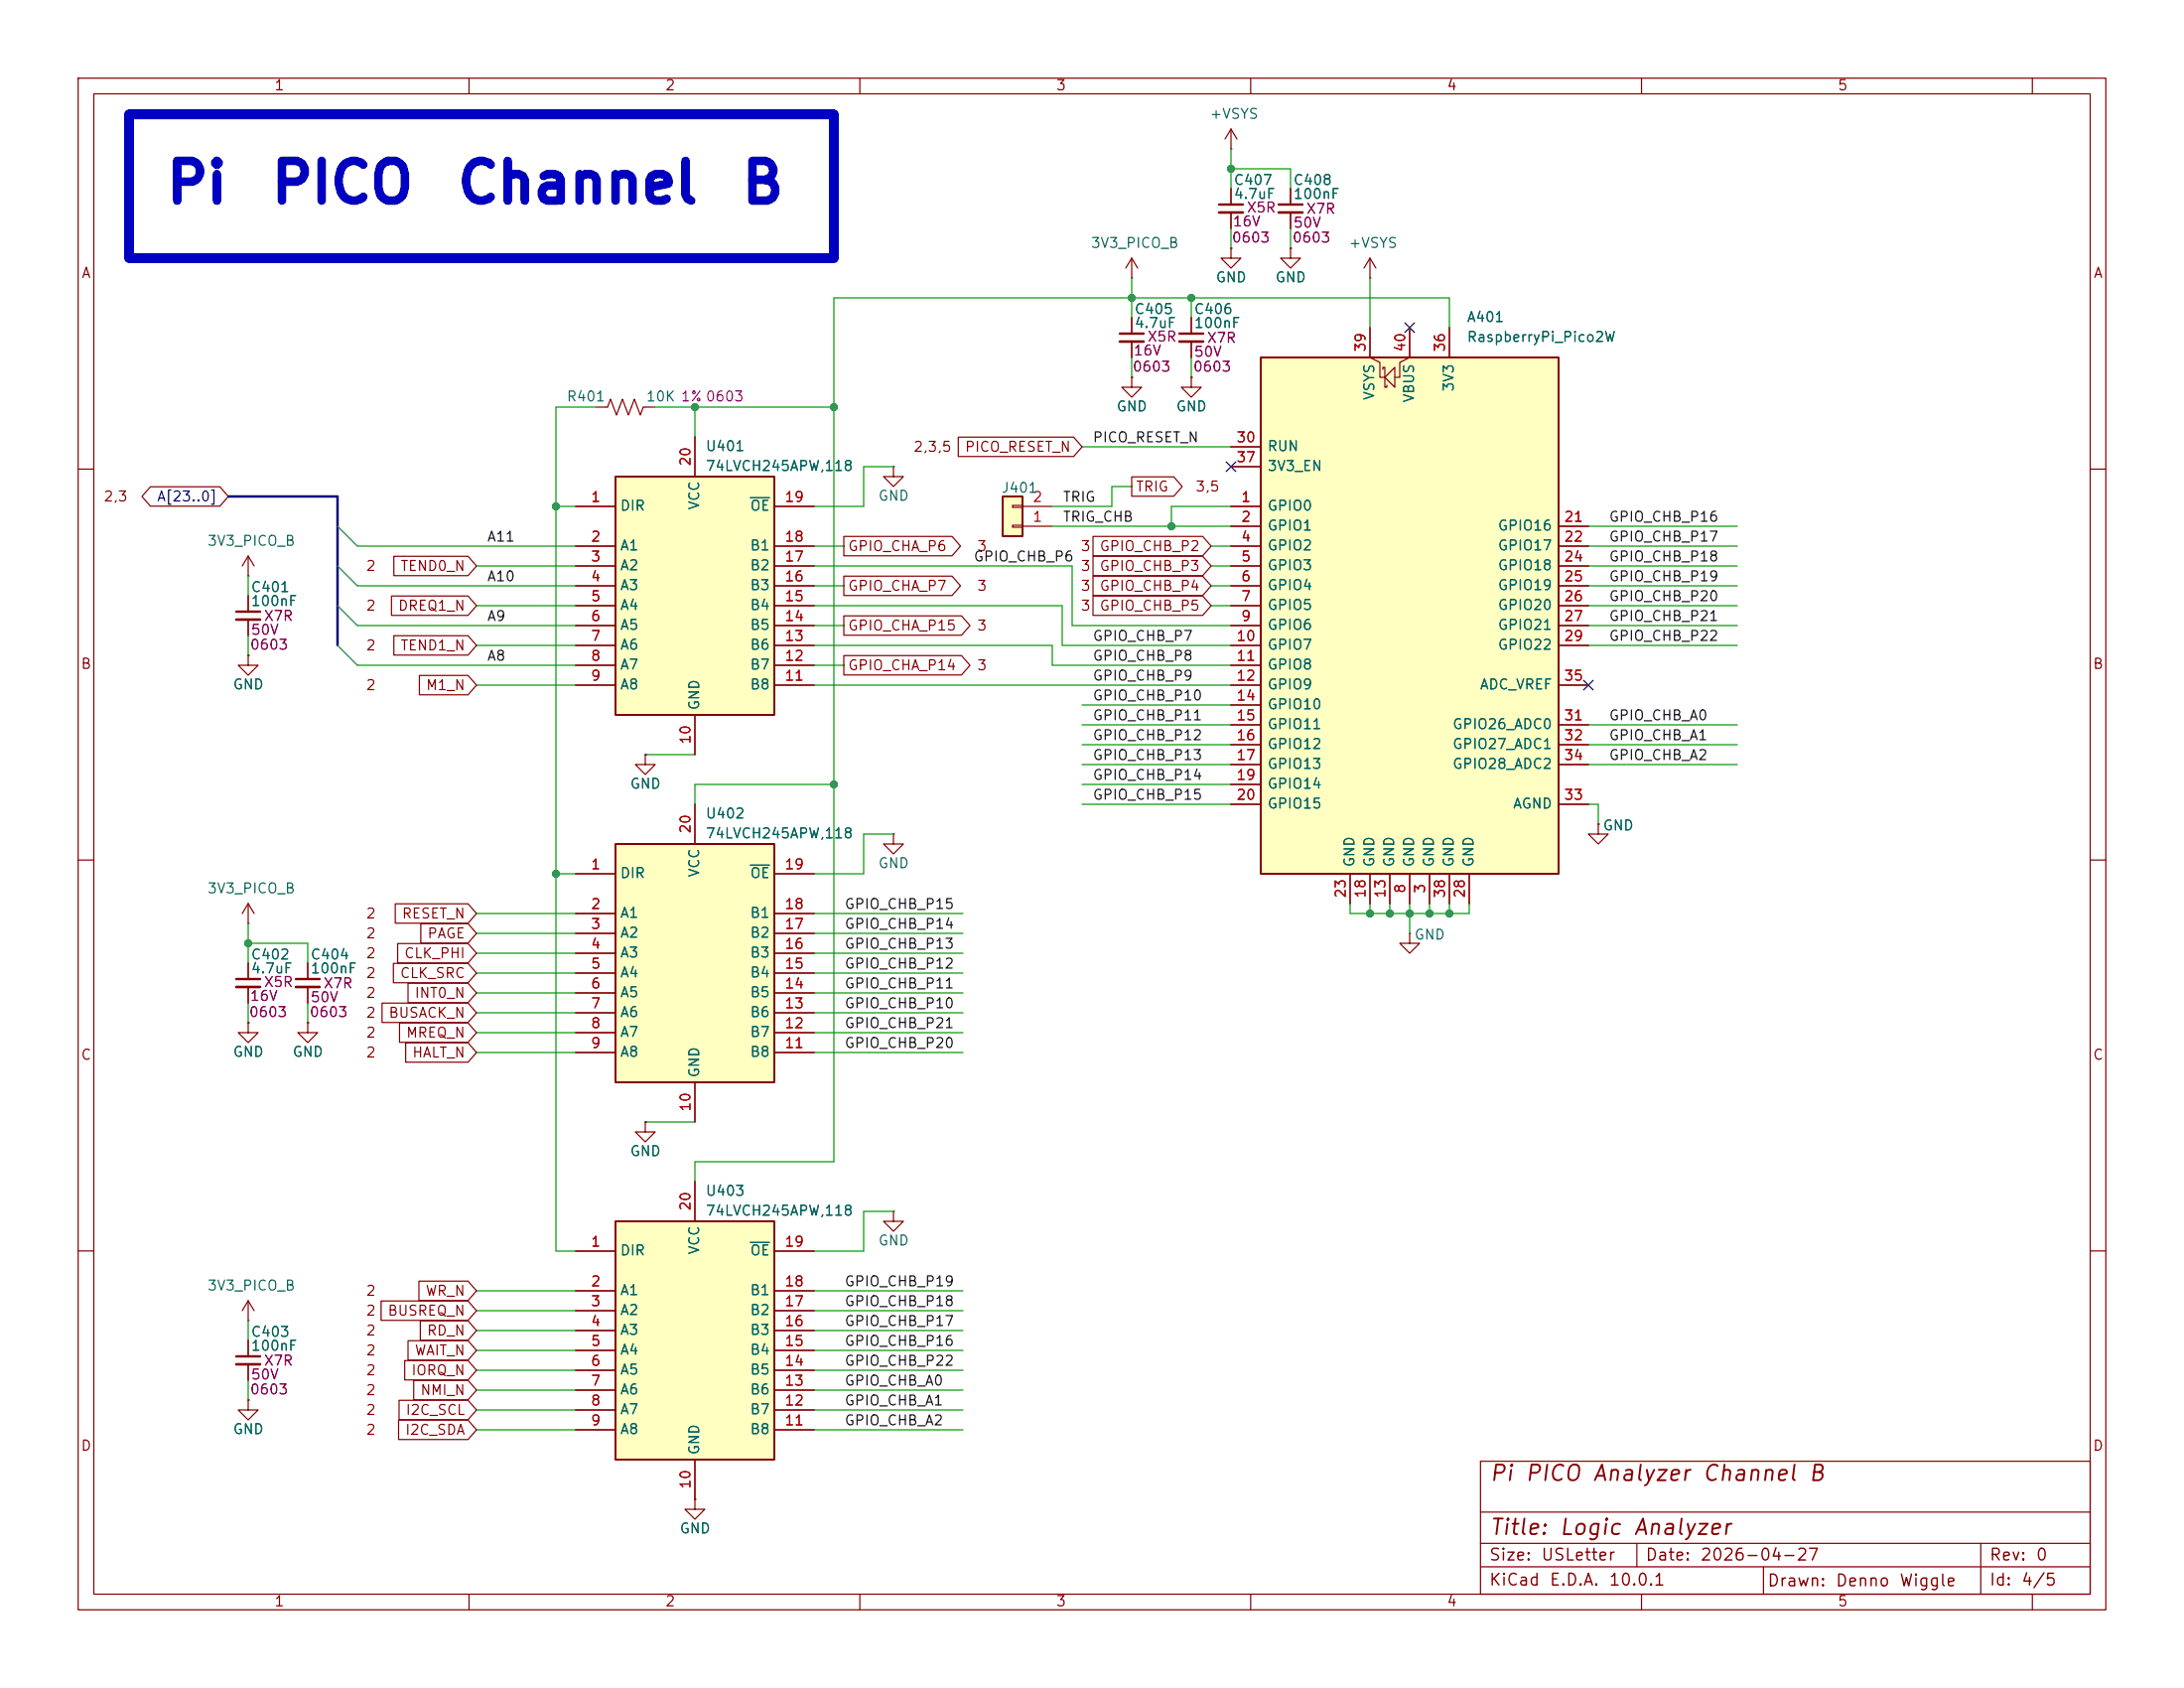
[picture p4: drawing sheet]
<svg xmlns="http://www.w3.org/2000/svg" width="279mm" height="216mm" viewBox="0 0 279 216" stroke-linecap="round" stroke-linejoin="round" font-family="sans-serif">
<g fill="none" stroke="#840000" stroke-width=".15">
<path d="M10 10h259.4v195.9h-259.4zM12 12h255.4v191.9h-255.4zM60 10v2M110 10v2M160 10v2M210 10v2M260 10v2M165.1 24.1v2.1M165.1 27.2v2M144.8 48.3v1.2h1.2l-1.2 1.3-1.3-1.3h1.3M144.8 48.3h.1M144.8 40.6v2.1"/>
<path d="M144.8 43.7v2M152.4 40.6v2.1M152.4 43.7v2M10 60h2M267.4 60h2M10 110h2M114.3 106.7v1.3h1.3l-1.3 1.2-1.3-1.2h1.3M114.3 106.7h.1M180.3 119.4v1.3h1.3l-1.3 1.2-1.2-1.2h1.2M180.3 119.4h.1M267.4 110h2M10 160h2"/>
<path d="M267.4 160h2M189.4 186.9h78v17h-78zM189.4 197.4h78M189.4 193.4h78M209.4 197.4v3M253.4 197.4v6.5M60 203.9v2M110 203.9v2M160 203.9v2M189.4 200.4h78M210 203.9v2M225.6 200.4v3.5"/>
<path d="M260 203.9v2"/>
</g>
<path d="M163.6 26.2h3M143.3 42.7h3M150.9 42.7h3" fill="none" stroke="#840000" stroke-width=".3"/>
<path d="M163.6 27.2h3M143.3 43.7h3M150.9 43.7h3" fill="none" stroke="#840000" stroke-width=".33"/>
<path d="M78.7 61h20.4v30.4h-20.4z" fill="#ffffc2"/>
<path d="M78.7 61h20.4v30.4h-20.4z" fill="none" stroke="#840000" stroke-width=".25"/>
<g fill="none" stroke="#840000" stroke-width=".15">
<path d="M157.5 24.1v2.1M157.5 27.2v2M88.9 55.9v5.1M114.3 59.7v1.3h1.3l-1.3 1.2-1.3-1.2h1.3M114.3 59.7h.1M152.4 48.3v1.2h1.3l-1.3 1.3-1.3-1.3h1.3M152.4 48.3h.1M73.7 64.8h5M73.7 69.9h5M73.7 72.4h5M73.7 74.9h5M73.7 77.5h5"/>
<path d="M99.1 64.8h5M99.1 69.9h5M99.1 72.4h5M99.1 74.9h5M99.1 77.5h5M73.7 80h5M73.7 82.6h5M73.7 85.1h5M73.7 87.6h5M88.9 91.4v5.1M99.1 80h5M99.1 82.6h5"/>
<path d="M99.1 85.1h5M99.1 87.6h5"/>
</g>
<path d="M96 63.7h2.4" fill="none" stroke="#006464" stroke-width=".15"/>
<path d="M156 26.2h3" fill="none" stroke="#840000" stroke-width=".3"/>
<path d="M156 27.2h3" fill="none" stroke="#840000" stroke-width=".33"/>
<path d="M161.3 45.7h38.1v66.1h-38.1z" fill="#ffffc2"/>
<path d="M161.3 45.7h38.1v66.1h-38.1z" fill="none" stroke="#840000" stroke-width=".25"/>
<g fill="none" stroke="#840000" stroke-width=".15">
<path d="M157.5 19.1h.1M157.5 16.5l-.8 1.3M157.5 16.5l.7 1.3M157.5 16.5v2.6M165.1 31.8v1.2h1.3l-1.3 1.3-1.3-1.3h1.3M165.1 31.8h.1M175.3 35.6h.1M175.3 33v2.6M175.3 33l-.8 1.3M175.3 33l.7 1.3M157.5 57.2h3.8M157.5 59.7h3.8"/>
<path d="M175.3 41.9v3.8l1.2 .7v1.9h.7M176.9 47.2v-.2h.3v2.5h.2v-.2M177.2 48.3l1.2-1.3v2.5zM180.3 41.9v3.8l-1.2 .7v1.9h-.7M185.4 41.9v3.8M157.5 64.8h3.8M157.5 67.3h3.8M157.5 69.9h3.8M157.5 72.4h3.8M157.5 74.9h3.8M157.5 77.5h3.8M199.4 67.3h3.8"/>
<path d="M199.4 69.9h3.8M199.4 72.4h3.8M199.4 74.9h3.8M199.4 77.5h3.8M157.5 80h3.8M157.5 82.6h3.8M157.5 85.1h3.8M157.5 87.6h3.8M157.5 90.2h3.8M157.5 92.7h3.8M157.5 95.3h3.8M157.5 97.8h3.8"/>
<path d="M199.4 80h3.8M199.4 82.6h3.8M199.4 87.6h3.8M199.4 92.7h3.8M199.4 95.3h3.8M199.4 97.8h3.8M157.5 100.3h3.8M157.5 102.9h3.8M172.7 111.8v3.8M175.3 111.8v3.8M177.8 111.8v3.8M180.3 111.8v3.8"/>
<path d="M182.9 111.8v3.8M185.4 111.8v3.8M188 111.8v3.8M199.4 102.9h3.8"/>
</g>
<path d="M78.7 108h20.4v30.4h-20.4z" fill="#ffffc2"/>
<path d="M78.7 108h20.4v30.4h-20.4z" fill="none" stroke="#840000" stroke-width=".25"/>
<g fill="none" stroke="#840000" stroke-width=".15">
<path d="M144.8 35.6h.1M144.8 33l-.8 1.3M144.8 33l.7 1.3M144.8 33v2.6M73.7 111.8h5M73.7 116.8h5M73.7 119.4h5M88.9 102.9v5.1M99.1 111.8h5M99.1 116.8h5M99.1 119.4h5M204.5 105.4v1.3h1.2l-1.2 1.3-1.3-1.3h1.3"/>
<path d="M204.5 105.4h.1M73.7 121.9h5M73.7 124.5h5M73.7 127h5M73.7 129.5h5M73.7 132.1h5M73.7 134.6h5M88.9 138.4v5.1M99.1 121.9h5M99.1 124.5h5M99.1 127h5M99.1 129.5h5"/>
<path d="M99.1 132.1h5M99.1 134.6h5"/>
</g>
<path d="M96 110.7h2.4" fill="none" stroke="#006464" stroke-width=".15"/>
<path d="M128.3 63.5h2.5v5.1h-2.5z" fill="#ffffc2"/>
<path d="M128.3 63.5h2.5v5.1h-2.5z" fill="none" stroke="#840000" stroke-width=".25"/>
<g fill="none" stroke="#840000" stroke-width=".15">
<path d="M157.5 31.8v1.2h1.2l-1.2 1.3-1.3-1.3h1.3M157.5 31.8h.1M76.2 52.1h1.5l.4-1 .8 2 .7-2 .8 2 .8-2 .7 2 .4-1h1.5M31.7 73.7h.1M31.7 71.1v2.6M31.7 76.2v2M31.7 79.2v2.1M31.7 71.1l-.7 1.3M31.7 71.1l.8 1.3M129.5 67.2h1.3v.2h-1.3zM129.5 64.6h1.3v.3h-1.3zM130.8 67.3h3.8"/>
<path d="M130.8 64.8h3.8M31.7 83.8v1.3h1.3l-1.3 1.3-1.2-1.3h1.2M31.7 83.8h.1M82.5 96.5v1.3h1.3l-1.3 1.3-1.2-1.3h1.2M82.5 96.5h.1M114.3 154.9v1.3h1.3l-1.3 1.3-1.3-1.3h1.3M114.3 154.9h.1"/>
</g>
<path d="M30.2 78.2h3.1" fill="none" stroke="#840000" stroke-width=".3"/>
<path d="M30.2 79.2h3.1" fill="none" stroke="#840000" stroke-width=".33"/>
<path d="M78.7 156.2h20.4v30.5h-20.4z" fill="#ffffc2"/>
<path d="M78.7 156.2h20.4v30.5h-20.4z" fill="none" stroke="#840000" stroke-width=".25"/>
<g fill="none" stroke="#840000" stroke-width=".15">
<path d="M157.5 31.8h.1M157.5 24.1v2.1M157.5 27.2v2M165.1 31.8h.1M165.1 24.1v2.1M165.1 27.2v2M88.9 55.9v5.1M122.6 55.9h14.8l1 1.3-1 1.2h-14.8zM144.8 48.3h.1M144.8 40.6v2.1M144.8 43.7v2M152.4 48.3h.1"/>
<path d="M152.4 40.6v2.1M152.4 43.7v2M157.5 57.2h3.8M157.5 59.7h3.8M175.3 41.9v3.8M180.3 41.9v3.8M185.4 41.9v3.8M19.2 62.3h8.9l1.1 1.2-1.1 1.2h-8.9l-1-1.2zM31.7 76.2v2M31.7 79.2v2.1M50.1 76.2h9.8l1.1 1.3-1.1 1.2h-9.8zM50.4 71.2h9.5l1.1 1.2-1.1 1.2h-9.5z"/>
<path d="M73.7 64.8h5M73.7 69.9h5M73.7 72.4h5M73.7 74.9h5M73.7 77.5h5M99.1 64.8h5M99.1 69.9h5M99.1 72.4h5M99.1 74.9h5M99.1 77.5h5M107.9 73.7h13.9l1.1 1.2-1.1 1.3h-13.9zM107.9 78.8h15.1l1.1 1.2-1.1 1.2h-15.1z"/>
<path d="M107.9 68.6h13.9l1.1 1.3-1.1 1.2h-13.9zM139.8 76.2h14.1l1 1.3-1 1.2h-14.1zM139.8 71.2h14.1l1 1.2-1 1.2h-14.1zM139.8 73.7h14.1l1 1.2-1 1.3h-14.1zM139.8 68.6h14.1l1 1.3-1 1.2h-14.1zM144.8 61h5.4l1 1.2-1 1.3h-5.4zM157.5 64.8h3.8M157.5 67.3h3.8M157.5 69.9h3.8M157.5 72.4h3.8M157.5 74.9h3.8M157.5 77.5h3.8"/>
<path d="M199.4 67.3h3.8M199.4 69.9h3.8M199.4 72.4h3.8M199.4 74.9h3.8M199.4 77.5h3.8M31.7 83.8h.1M50.4 81.3h9.5l1.1 1.3-1.1 1.2h-9.5zM53.7 86.4h6.2l1.1 1.2-1.1 1.3h-6.2zM73.7 80h5M73.7 82.6h5M73.7 85.1h5M73.7 87.6h5"/>
<path d="M82.5 96.5h.1M88.9 91.4v5.1M99.1 80h5M99.1 82.6h5M99.1 85.1h5M99.1 87.6h5M107.9 83.9h15.1l1.1 1.2-1.1 1.2h-15.1zM157.5 80h3.8M157.5 82.6h3.8M157.5 85.1h3.8M157.5 87.6h3.8M157.5 90.2h3.8"/>
<path d="M157.5 92.7h3.8M157.5 95.3h3.8M157.5 97.8h3.8M199.4 80h3.8M199.4 82.6h3.8M199.4 87.6h3.8M199.4 92.7h3.8M199.4 95.3h3.8M199.4 97.8h3.8M31.7 118.1h.1M31.7 115.6v2.5M31.7 115.6l-.7 1.2"/>
<path d="M31.7 115.6l.8 1.2M50.6 115.6h9.3l1.1 1.2-1.1 1.3h-9.3zM53.8 118.1h6.1l1.1 1.3-1.1 1.2h-6.1zM73.7 111.8h5M73.7 116.8h5M73.7 119.4h5M88.9 102.9v5.1M99.1 111.8h5M99.1 116.8h5M99.1 119.4h5M157.5 100.3h3.8M157.5 102.9h3.8"/>
<path d="M172.7 111.8v3.8M175.3 111.8v3.8M177.8 111.8v3.8M180.3 111.8v3.8M182.9 111.8v3.8M185.4 111.8v3.8M188 111.8v3.8M199.4 102.9h3.8M204.5 105.4h.1M31.7 130.8v1.3h1.3l-1.3 1.3-1.2-1.3h1.2M31.7 130.8h.1M31.7 123.2v2"/>
<path d="M31.7 126.2v2.1M39.4 130.8v1.3h1.2l-1.2 1.3-1.3-1.3h1.3M39.4 130.8h.1M39.4 123.2v2M39.4 126.2v2.1M48.9 128.3h11l1.1 1.2-1.1 1.3h-11zM50.3 123.2h9.6l1.1 1.3-1.1 1.2h-9.6zM50.9 120.7h9l1.1 1.2-1.1 1.3h-9zM51.1 130.8h8.8l1.1 1.3-1.1 1.2h-8.8zM51.9 133.4h8l1.1 1.2-1.1 1.3h-8zM52.2 125.8h7.7l1.1 1.2-1.1 1.2h-7.7zM73.7 121.9h5"/>
<path d="M73.7 124.5h5M73.7 127h5M73.7 129.5h5M73.7 132.1h5M73.7 134.6h5M88.9 138.4v5.1M99.1 121.9h5M99.1 124.5h5M99.1 127h5M99.1 129.5h5M99.1 132.1h5M99.1 134.6h5"/>
<path d="M82.5 143.5v1.3h1.3l-1.3 1.3-1.2-1.3h1.2M82.5 143.5h.1M88.9 151.1v5.1M31.7 168.9h.1M31.7 179.1v1.2h1.3l-1.3 1.3-1.2-1.3h1.2M31.7 179.1h.1M31.7 166.4l-.7 1.2M31.7 166.4l.8 1.2M31.7 166.4v2.5M31.7 171.5v2M31.7 174.5v2M48.8 166.4h11.1l1.1 1.2-1.1 1.3h-11.1z"/>
<path d="M51.1 179.1h8.8l1.1 1.2-1.1 1.3h-8.8zM51.8 174h8.1l1.1 1.3-1.1 1.2h-8.1zM52.2 171.5h7.7l1.1 1.2-1.1 1.3h-7.7zM52.9 176.6h7l1.1 1.2-1.1 1.2h-7zM53.6 163.9h6.3l1.1 1.2-1.1 1.2h-6.3zM53.8 168.9h6.1l1.1 1.3-1.1 1.2h-6.1zM73.7 160h5M73.7 165.1h5M73.7 167.6h5M73.7 170.2h5M73.7 172.7h5M73.7 175.3h5"/>
<path d="M73.7 177.8h5M99.1 160h5M99.1 165.1h5M99.1 167.6h5M99.1 170.2h5M99.1 172.7h5M99.1 175.3h5M99.1 177.8h5M51 181.6h8.9l1.1 1.3-1.1 1.2h-8.9zM73.7 180.3h5M73.7 182.9h5M88.9 191.8v1.2h1.3l-1.3 1.3-1.3-1.3h1.3"/>
<path d="M88.9 191.8h.1M88.9 186.7v5.1M99.1 180.3h5M99.1 182.9h5"/>
</g>
<path d="M96 63.7h2.4M96 110.7h2.4M96 158.9h2.4" fill="none" stroke="#006464" stroke-width=".15"/>
<path d="M30.2 125.2h3.1M37.8 125.2h3.1M30.2 173.5h3.1" fill="none" stroke="#840000" stroke-width=".3"/>
<path d="M30.2 126.2h3.1M37.8 126.2h3.1M30.2 174.5h3.1" fill="none" stroke="#840000" stroke-width=".33"/>
<path d="M29.2 63.5h14v19.1" fill="none" stroke="#000084" stroke-width=".3"/>
<g fill="none" stroke="#009600" stroke-width=".15">
<path d="M157.5 19.1v5M144.8 35.6v5M152.4 38.1v2.5M157.5 29.2v2.6M157.5 21.6h7.6v2.5M165.1 29.2v2.6M175.3 35.6v6.3M76.2 52.1h-5.1v107.9h2.6M83.8 52.1h22.9M88.9 52.1v3.8M114.3 59.7h-3.8v5.1h-6.4M138.4 57.2h19.1"/>
<path d="M144.8 45.7v2.6M152.4 45.7v2.6M185.4 41.9v-3.8h-78.7v110.5h-17.8v2.5M31.7 73.7v2.5M43.2 72.4l2.5 2.5h28M43.2 77.5l2.5 2.5h28M43.2 67.3l2.5 2.6h28M61 77.5h12.7M61 72.4h12.7M71.1 64.8h2.6M104.1 72.4h33.1v7.6h20.3M104.1 74.9h3.8"/>
<path d="M104.1 77.5h31.8v5.1h21.6M104.1 69.9h3.8M134.6 67.3h22.9M144.8 62.2h-2.6v2.6h-7.6M154.9 74.9h2.6M154.9 77.5h2.6M154.9 72.4h2.6M154.9 69.9h2.6M157.5 64.8h-7.6v2.5M203.2 74.9h19M203.2 77.5h19M203.2 72.4h19"/>
<path d="M203.2 69.9h19M203.2 67.3h19M31.7 81.3v2.5M43.2 82.6l2.5 2.5h28M61 82.6h12.7M61 87.6h12.7M82.5 96.5h6.4M104.1 82.6h30.5v2.5h22.9M104.1 85.1h3.8M104.1 80h3.8M104.1 87.6h53.4M138.4 90.2h19.1"/>
<path d="M138.4 97.8h19.1M138.4 95.3h19.1M138.4 92.7h19.1M203.2 82.6h19M203.2 80h19M203.2 97.8h19M203.2 95.3h19M203.2 92.7h19M31.7 118.1v5.1M61 116.8h12.7M61 119.4h12.7M71.1 111.8h2.6"/>
<path d="M104.1 116.8h19.1M104.1 119.4h19.1M106.7 100.3h-17.8v2.6M114.3 106.7h-3.8v5.1h-6.4M138.4 100.3h19.1M138.4 102.9h19.1M172.7 115.6v1.2h15.3v-1.2M175.3 115.6v1.2M177.8 115.6v1.2M180.3 115.6v3.8M182.9 115.6v1.2M185.4 115.6v1.2"/>
<path d="M203.2 102.9h1.3v2.5M31.7 128.3v2.5M31.7 120.7h7.7v2.5M39.4 128.3v2.5M61 121.9h12.7M61 127h12.7M61 124.5h12.7M61 134.6h12.7M61 132.1h12.7M61 129.5h12.7M104.1 121.9h19.1M104.1 127h19.1"/>
<path d="M104.1 124.5h19.1M104.1 134.6h19.1M104.1 132.1h19.1M104.1 129.5h19.1M82.5 143.5h6.4M114.3 154.9h-3.8v5.1h-6.4M31.7 168.9v2.6M31.7 176.5v2.6M61 165.1h12.7M61 170.2h12.7M61 175.3h12.7M61 167.6h12.7"/>
<path d="M61 172.7h12.7M61 177.8h12.7M104.1 165.1h19.1M104.1 170.2h19.1M104.1 175.3h19.1M104.1 167.6h19.1M104.1 172.7h19.1M104.1 177.8h19.1M61 182.9h12.7M61 180.3h12.7M104.1 182.9h19.1M104.1 180.3h19.1"/>
</g>
<path d="M156.9 59.1l1.2 1.2M158.1 59.1l-1.2 1.2M179.7 41.3l1.2 1.2M180.9 41.3l-1.2 1.2M202.6 87l1.2 1.2M203.8 87l-1.2 1.2" fill="none" stroke="#000084" stroke-width=".15"/>
<path d="M16.5 14.6h90.2v18.4h-90.2z" fill="none" stroke="#0000c2" stroke-width="1.3"/>
<g fill="#009600" stroke="#009600" stroke-width=".13">
<circle cx="152.4" cy="38.1" r=".46"/>
<circle cx="144.8" cy="38.1" r=".46"/>
<circle cx="149.9" cy="67.3" r=".46"/>
<circle cx="180.3" cy="116.8" r=".46"/>
<circle cx="182.9" cy="116.8" r=".46"/>
<circle cx="185.4" cy="116.8" r=".46"/>
<circle cx="177.8" cy="116.8" r=".46"/>
<circle cx="106.7" cy="52.1" r=".46"/>
<circle cx="88.9" cy="52.1" r=".46"/>
<circle cx="175.3" cy="116.8" r=".46"/>
<circle cx="157.5" cy="21.6" r=".46"/>
<circle cx="106.7" cy="100.3" r=".46"/>
<circle cx="71.1" cy="111.8" r=".46"/>
<circle cx="71.1" cy="64.8" r=".46"/>
<circle cx="31.7" cy="120.7" r=".46"/>
</g>
<g font-size="5.1" fill="#0000c2">
<text x="21" y="27.2">Pi</text>
<text x="34.4" y="27.2">PICO</text>
<text x="58.2" y="27.2">Channel</text>
<text x="94.5" y="27.2">B</text>
</g>
<g font-size="2" fill="#840000">
<text x="190.4" y="189.9">Pi PICO Analyzer Channel B</text>
<text x="190.4" y="196.8">Title: Logic Analyzer</text>
</g>
<g font-size="1.5" fill="#840000">
<text x="190.4" y="203.2">KiCad</text>
<text x="190.4" y="200">Size:</text>
<text x="197.1" y="200">USLetter</text>
<text x="198.1" y="203.2">E.D.A.</text>
<text x="205.7" y="203.2">10.0.1</text>
<text x="210.4" y="200">Date:</text>
<text x="217.4" y="200">2026-04-27</text>
<text x="226" y="203.3">Drawn:</text>
<text x="234.7" y="203.3">Denno</text>
<text x="242.9" y="203.3">Wiggle</text>
<text x="254.4" y="200">Rev:</text>
<text x="254.4" y="203.2">Id:</text>
<text x="258.5" y="203.2">4/5</text>
<text x="260.3" y="200">0</text>
</g>
<g font-size="1.3" fill="#840000">
<text x="35" y="11.9">1</text>
<text x="85" y="11.9">2</text>
<text x="135" y="11.9">3</text>
<text x="185" y="11.9">4</text>
<text x="235" y="11.9">5</text>
<text x="10.3" y="35.9">A</text>
<text x="267.7" y="35.9">A</text>
<text x="116.8" y="58.1">2,3,5</text>
<text x="123.3" y="58.1">PICO_RESET_N</text>
<text x="13.2" y="64.5">2,3</text>
<text x="145.2" y="63.2">TRIG</text>
<text x="152.8" y="63.2">3,5</text>
<text x="108.4" y="70.8">GPIO_CHA_P6</text>
<text x="124.9" y="70.8">3</text>
<text x="138.2" y="70.8">3</text>
<text x="140.6" y="70.8">GPIO_CHB_P2</text>
<text x="46.7" y="73.3">2</text>
<text x="51.1" y="73.3">TEND0_N</text>
<text x="108.4" y="75.9">GPIO_CHA_P7</text>
<text x="124.9" y="75.9">3</text>
<text x="138.2" y="73.3">3</text>
<text x="138.2" y="75.9">3</text>
<text x="140.6" y="73.3">GPIO_CHB_P3</text>
<text x="140.6" y="75.9">GPIO_CHB_P4</text>
<text x="46.7" y="78.4">2</text>
<text x="46.7" y="83.5">2</text>
<text x="50.8" y="78.4">DREQ1_N</text>
<text x="51.1" y="83.5">TEND1_N</text>
<text x="108.4" y="81">GPIO_CHA_P15</text>
<text x="124.9" y="81">3</text>
<text x="138.2" y="78.4">3</text>
<text x="140.6" y="78.4">GPIO_CHB_P5</text>
<text x="10.3" y="85.9">B</text>
<text x="46.7" y="88.6">2</text>
<text x="54.4" y="88.6">M1_N</text>
<text x="108.4" y="86">GPIO_CHA_P14</text>
<text x="124.9" y="86">3</text>
<text x="267.7" y="85.9">B</text>
<text x="46.7" y="117.8">2</text>
<text x="51.3" y="117.8">RESET_N</text>
<text x="46.7" y="122.9">2</text>
<text x="46.7" y="125.4">2</text>
<text x="46.7" y="120.3">2</text>
<text x="51.1" y="125.4">CLK_SRC</text>
<text x="51.6" y="122.9">CLK_PHI</text>
<text x="54.6" y="120.3">PAGE</text>
<text x="46.7" y="128">2</text>
<text x="46.7" y="130.5">2</text>
<text x="49.6" y="130.5">BUSACK_N</text>
<text x="52.9" y="128">INT0_N</text>
<text x="10.3" y="135.9">C</text>
<text x="46.7" y="133">2</text>
<text x="46.7" y="135.6">2</text>
<text x="51.9" y="133">MREQ_N</text>
<text x="52.6" y="135.6">HALT_N</text>
<text x="267.7" y="135.9">C</text>
<text x="46.7" y="166.1">2</text>
<text x="54.3" y="166.1">WR_N</text>
<text x="46.7" y="171.1">2</text>
<text x="46.7" y="168.6">2</text>
<text x="46.7" y="173.7">2</text>
<text x="49.5" y="168.6">BUSREQ_N</text>
<text x="52.9" y="173.7">WAIT_N</text>
<text x="54.5" y="171.1">RD_N</text>
<text x="46.7" y="178.8">2</text>
<text x="46.7" y="176.2">2</text>
<text x="52.5" y="176.2">IORQ_N</text>
<text x="53.7" y="178.8">NMI_N</text>
<text x="10.3" y="185.9">D</text>
<text x="46.7" y="181.3">2</text>
<text x="46.7" y="183.8">2</text>
<text x="51.7" y="183.8">I2C_SDA</text>
<text x="51.8" y="181.3">I2C_SCL</text>
<text x="267.7" y="185.9">D</text>
<text x="35" y="205.8">1</text>
<text x="85" y="205.8">2</text>
<text x="135" y="205.8">3</text>
<text x="185" y="205.8">4</text>
<text x="235" y="205.8">5</text>
</g>
<g font-size="1.3" fill="#006464">
<text x="154.7" y="15.5">+VSYS</text>
<text x="157.7" y="24">C407</text>
<text x="165.4" y="24">C408</text>
<text x="157.7" y="25.8">4.7uF</text>
<text x="165.4" y="25.8">100nF</text>
<text x="139.5" y="32">3V3_PICO_B</text>
<text x="172.5" y="32">+VSYS</text>
<text x="145" y="40.5">C405</text>
<text x="152.7" y="40.5">C406</text>
<text x="155.4" y="36.4">GND</text>
<text x="163.1" y="36.4">GND</text>
<text x="187.6" y="41.5">A401</text>
<text x="145" y="42.3">4.7uF</text>
<text x="152.7" y="42.3">100nF</text>
<text x="187.6" y="44">RaspberryPi_Pico2W</text>
<text x="72.4" y="51.7">R401</text>
<text x="82.6" y="51.7">10K 1% 0603</text>
<text x="142.7" y="52.9">GND</text>
<text x="150.4" y="52.9">GND</text>
<text x="176.1" y="51.3" transform="rotate(-90 176.1 51.3)">VSYS</text>
<text x="181.2" y="51.6" transform="rotate(-90 181.2 51.6)">VBUS</text>
<text x="186.3" y="50.2" transform="rotate(-90 186.3 50.2)">3V3</text>
<text x="90.2" y="58">U401</text>
<text x="162.1" y="58">RUN</text>
<text x="79.2" y="65.6">DIR</text>
<text x="89.8" y="65.3" transform="rotate(-90 89.8 65.3)">VCC</text>
<text x="90.2" y="60.6">74LVCH245APW,118</text>
<text x="95.9" y="65.6">OE</text>
<text x="112.3" y="64.4">GND</text>
<text x="128" y="63.3">J401</text>
<text x="162.1" y="65.6">GPIO0</text>
<text x="162.1" y="60.6">3V3_EN</text>
<text x="26.4" y="70.1">3V3_PICO_B</text>
<text x="79.2" y="70.7">A1</text>
<text x="95.9" y="70.7">B1</text>
<text x="162.1" y="68.2">GPIO1</text>
<text x="162.1" y="70.7">GPIO2</text>
<text x="191.5" y="68.2">GPIO16</text>
<text x="191.5" y="70.7">GPIO17</text>
<text x="32" y="76">C401</text>
<text x="32" y="77.8">100nF</text>
<text x="79.2" y="73.3">A2</text>
<text x="79.2" y="75.8">A3</text>
<text x="95.9" y="75.8">B3</text>
<text x="95.9" y="73.3">B2</text>
<text x="162.1" y="73.3">GPIO3</text>
<text x="162.1" y="75.8">GPIO4</text>
<text x="191.5" y="73.3">GPIO18</text>
<text x="191.5" y="75.8">GPIO19</text>
<text x="79.2" y="78.3">A4</text>
<text x="79.2" y="80.9">A5</text>
<text x="79.2" y="83.4">A6</text>
<text x="95.9" y="83.4">B6</text>
<text x="95.9" y="80.9">B5</text>
<text x="95.9" y="78.3">B4</text>
<text x="162.1" y="78.3">GPIO5</text>
<text x="162.1" y="80.9">GPIO6</text>
<text x="162.1" y="83.4">GPIO7</text>
<text x="191.5" y="78.3">GPIO20</text>
<text x="191.5" y="80.9">GPIO21</text>
<text x="191.5" y="83.4">GPIO22</text>
<text x="29.7" y="88.5">GND</text>
<text x="79.2" y="86">A7</text>
<text x="79.2" y="88.5">A8</text>
<text x="95.9" y="88.5">B8</text>
<text x="95.9" y="86">B7</text>
<text x="162.1" y="86">GPIO8</text>
<text x="162.1" y="88.5">GPIO9</text>
<text x="189.2" y="88.5">ADC_VREF</text>
<text x="89.8" y="90.9" transform="rotate(-90 89.8 90.9)">GND</text>
<text x="162.1" y="91">GPIO10</text>
<text x="162.1" y="93.6">GPIO11</text>
<text x="185.7" y="93.6">GPIO26_ADC0</text>
<text x="80.5" y="101.2">GND</text>
<text x="162.1" y="96.1">GPIO12</text>
<text x="162.1" y="98.7">GPIO13</text>
<text x="162.1" y="101.2">GPIO14</text>
<text x="185.7" y="96.1">GPIO27_ADC1</text>
<text x="185.7" y="98.7">GPIO28_ADC2</text>
<text x="90.2" y="105">U402</text>
<text x="90.2" y="107.5">74LVCH245APW,118</text>
<text x="162.1" y="103.7">GPIO15</text>
<text x="193.5" y="103.7">AGND</text>
<text x="205" y="106.5">GND</text>
<text x="79.2" y="112.6">DIR</text>
<text x="89.8" y="112.3" transform="rotate(-90 89.8 112.3)">VCC</text>
<text x="95.9" y="112.6">OE</text>
<text x="112.3" y="111.4">GND</text>
<text x="173.6" y="111" transform="rotate(-90 173.6 111)">GND</text>
<text x="176.1" y="111" transform="rotate(-90 176.1 111)">GND</text>
<text x="178.7" y="111" transform="rotate(-90 178.7 111)">GND</text>
<text x="181.2" y="111" transform="rotate(-90 181.2 111)">GND</text>
<text x="183.7" y="111" transform="rotate(-90 183.7 111)">GND</text>
<text x="186.3" y="111" transform="rotate(-90 186.3 111)">GND</text>
<text x="188.8" y="111" transform="rotate(-90 188.8 111)">GND</text>
<text x="26.4" y="114.6">3V3_PICO_B</text>
<text x="79.2" y="117.7">A1</text>
<text x="95.9" y="117.7">B1</text>
<text x="32" y="123">C402</text>
<text x="32" y="124.8">4.7uF</text>
<text x="39.6" y="123">C404</text>
<text x="39.6" y="124.8">100nF</text>
<text x="79.2" y="120.2">A2</text>
<text x="79.2" y="122.8">A3</text>
<text x="79.2" y="125.3">A4</text>
<text x="95.9" y="125.3">B4</text>
<text x="95.9" y="122.8">B3</text>
<text x="95.9" y="120.2">B2</text>
<text x="180.8" y="120.5">GND</text>
<text x="79.2" y="127.9">A5</text>
<text x="79.2" y="130.4">A6</text>
<text x="95.9" y="130.4">B6</text>
<text x="95.9" y="127.9">B5</text>
<text x="29.7" y="135.5">GND</text>
<text x="37.3" y="135.5">GND</text>
<text x="79.2" y="132.9">A7</text>
<text x="79.2" y="135.5">A8</text>
<text x="89.8" y="137.9" transform="rotate(-90 89.8 137.9)">GND</text>
<text x="95.9" y="135.5">B8</text>
<text x="95.9" y="132.9">B7</text>
<text x="80.5" y="148.2">GND</text>
<text x="90.2" y="153.3">U403</text>
<text x="90.2" y="155.8">74LVCH245APW,118</text>
<text x="79.2" y="160.9">DIR</text>
<text x="89.8" y="160.5" transform="rotate(-90 89.8 160.5)">VCC</text>
<text x="95.9" y="160.9">OE</text>
<text x="112.3" y="159.6">GND</text>
<text x="26.4" y="165.4">3V3_PICO_B</text>
<text x="79.2" y="166">A1</text>
<text x="95.9" y="166">B1</text>
<text x="32" y="171.3">C403</text>
<text x="32" y="173.1">100nF</text>
<text x="79.2" y="168.5">A2</text>
<text x="79.2" y="171">A3</text>
<text x="79.2" y="173.6">A4</text>
<text x="95.9" y="173.6">B4</text>
<text x="95.9" y="171">B3</text>
<text x="95.9" y="168.5">B2</text>
<text x="79.2" y="176.1">A5</text>
<text x="79.2" y="178.7">A6</text>
<text x="95.9" y="178.7">B6</text>
<text x="95.9" y="176.1">B5</text>
<text x="29.7" y="183.7">GND</text>
<text x="79.2" y="181.2">A7</text>
<text x="79.2" y="183.7">A8</text>
<text x="95.9" y="183.7">B8</text>
<text x="95.9" y="181.2">B7</text>
<text x="89.8" y="186.2" transform="rotate(-90 89.8 186.2)">GND</text>
<text x="86.9" y="196.4">GND</text>
</g>
<g font-size="1.3" fill="#840084">
<text x="157.6" y="29.3">16V</text>
<text x="159.4" y="27.5">X5R</text>
<text x="165.4" y="29.4">50V</text>
<text x="167" y="27.7">X7R</text>
<text x="157.5" y="31.3">0603</text>
<text x="165.2" y="31.3">0603</text>
<text x="144.8" y="47.9">0603</text>
<text x="144.9" y="45.8">16V</text>
<text x="146.7" y="44">X5R</text>
<text x="152.5" y="47.9">0603</text>
<text x="152.7" y="45.9">50V</text>
<text x="154.3" y="44.2">X7R</text>
<text x="31.9" y="83.4">0603</text>
<text x="32" y="81.5">50V</text>
<text x="33.7" y="79.7">X7R</text>
<text x="31.8" y="130.4">0603</text>
<text x="31.9" y="128.3">16V</text>
<text x="33.7" y="126.6">X5R</text>
<text x="39.5" y="130.4">0603</text>
<text x="39.6" y="128.5">50V</text>
<text x="41.3" y="126.7">X7R</text>
<text x="31.9" y="178.7">0603</text>
<text x="32" y="176.8">50V</text>
<text x="33.7" y="175">X7R</text>
</g>
<g font-size="1.3" fill="#a90000">
<text x="175" y="45.1" transform="rotate(-90 175 45.1)">39</text>
<text x="180.1" y="45.1" transform="rotate(-90 180.1 45.1)">40</text>
<text x="185.2" y="45.1" transform="rotate(-90 185.2 45.1)">36</text>
<text x="88.6" y="59.7" transform="rotate(-90 88.6 59.7)">20</text>
<text x="158.1" y="56.9">30</text>
<text x="158.1" y="59.4">37</text>
<text x="75.5" y="64.5">1</text>
<text x="100.3" y="64.5">19</text>
<text x="132" y="64.5">2</text>
<text x="158.7" y="64.5">1</text>
<text x="75.5" y="69.6">2</text>
<text x="100.3" y="69.6">18</text>
<text x="132" y="67.1">1</text>
<text x="158.7" y="67.1">2</text>
<text x="158.7" y="69.6">4</text>
<text x="200" y="67.1">21</text>
<text x="200" y="69.6">22</text>
<text x="75.5" y="72.1">3</text>
<text x="75.5" y="74.7">4</text>
<text x="75.5" y="77.2">5</text>
<text x="100.3" y="77.2">15</text>
<text x="100.3" y="74.7">16</text>
<text x="100.3" y="72.1">17</text>
<text x="158.7" y="72.1">5</text>
<text x="158.7" y="74.7">6</text>
<text x="158.7" y="77.2">7</text>
<text x="200" y="72.1">24</text>
<text x="200" y="74.7">25</text>
<text x="200" y="77.2">26</text>
<text x="75.5" y="79.8">6</text>
<text x="75.5" y="82.3">7</text>
<text x="100.3" y="82.3">13</text>
<text x="100.3" y="79.8">14</text>
<text x="158.1" y="82.3">10</text>
<text x="158.7" y="79.8">9</text>
<text x="200" y="79.8">27</text>
<text x="200" y="82.3">29</text>
<text x="75.5" y="84.8">8</text>
<text x="75.5" y="87.4">9</text>
<text x="100.3" y="87.4">11</text>
<text x="100.3" y="84.8">12</text>
<text x="158.1" y="84.8">11</text>
<text x="158.1" y="87.4">12</text>
<text x="158.1" y="89.9">14</text>
<text x="200" y="87.4">35</text>
<text x="88.6" y="95.3" transform="rotate(-90 88.6 95.3)">10</text>
<text x="158.1" y="92.5">15</text>
<text x="158.1" y="95">16</text>
<text x="200" y="92.5">31</text>
<text x="200" y="95">32</text>
<text x="158.1" y="97.5">17</text>
<text x="158.1" y="100.1">19</text>
<text x="200" y="97.5">34</text>
<text x="88.6" y="106.7" transform="rotate(-90 88.6 106.7)">20</text>
<text x="158.1" y="102.6">20</text>
<text x="200" y="102.6">33</text>
<text x="75.5" y="111.5">1</text>
<text x="100.3" y="111.5">19</text>
<text x="75.5" y="116.6">2</text>
<text x="75.5" y="119.1">3</text>
<text x="100.3" y="119.1">17</text>
<text x="100.3" y="116.6">18</text>
<text x="172.5" y="115" transform="rotate(-90 172.5 115)">23</text>
<text x="175" y="115" transform="rotate(-90 175 115)">18</text>
<text x="177.5" y="115" transform="rotate(-90 177.5 115)">13</text>
<text x="180.1" y="114.4" transform="rotate(-90 180.1 114.4)">8</text>
<text x="182.6" y="114.4" transform="rotate(-90 182.6 114.4)">3</text>
<text x="185.2" y="115" transform="rotate(-90 185.2 115)">38</text>
<text x="187.7" y="115" transform="rotate(-90 187.7 115)">28</text>
<text x="75.5" y="121.7">4</text>
<text x="75.5" y="124.2">5</text>
<text x="100.3" y="124.2">15</text>
<text x="100.3" y="121.7">16</text>
<text x="75.5" y="126.7">6</text>
<text x="75.5" y="129.3">7</text>
<text x="75.5" y="131.8">8</text>
<text x="100.3" y="131.8">12</text>
<text x="100.3" y="129.3">13</text>
<text x="100.3" y="126.7">14</text>
<text x="75.5" y="134.4">9</text>
<text x="100.3" y="134.4">11</text>
<text x="88.6" y="142.3" transform="rotate(-90 88.6 142.3)">10</text>
<text x="88.6" y="155" transform="rotate(-90 88.6 155)">20</text>
<text x="75.5" y="159.8">1</text>
<text x="100.3" y="159.8">19</text>
<text x="75.5" y="164.8">2</text>
<text x="75.5" y="167.4">3</text>
<text x="100.3" y="167.4">17</text>
<text x="100.3" y="164.8">18</text>
<text x="75.5" y="169.9">4</text>
<text x="75.5" y="172.5">5</text>
<text x="100.3" y="172.5">15</text>
<text x="100.3" y="169.9">16</text>
<text x="75.5" y="175">6</text>
<text x="75.5" y="177.5">7</text>
<text x="100.3" y="177.5">13</text>
<text x="100.3" y="175">14</text>
<text x="75.5" y="180.1">8</text>
<text x="75.5" y="182.6">9</text>
<text x="100.3" y="182.6">11</text>
<text x="100.3" y="180.1">12</text>
<text x="88.6" y="190.5" transform="rotate(-90 88.6 190.5)">10</text>
</g>
<g font-size="1.3" fill="#0f0f0f">
<text x="139.7" y="56.9">PICO_RESET_N</text>
<text x="135.9" y="64.5">TRIG</text>
<text x="62.2" y="69.6">A11</text>
<text x="135.9" y="67">TRIG_CHB</text>
<text x="205.7" y="67">GPIO_CHB_P16</text>
<text x="205.7" y="69.6">GPIO_CHB_P17</text>
<text x="62.2" y="74.7">A10</text>
<text x="124.5" y="72.1">GPIO_CHB_P6</text>
<text x="205.7" y="77.2">GPIO_CHB_P20</text>
<text x="205.7" y="74.7">GPIO_CHB_P19</text>
<text x="205.7" y="72.1">GPIO_CHB_P18</text>
<text x="62.2" y="79.7">A9</text>
<text x="139.7" y="82.3">GPIO_CHB_P7</text>
<text x="205.7" y="79.7">GPIO_CHB_P21</text>
<text x="205.7" y="82.3">GPIO_CHB_P22</text>
<text x="62.2" y="84.8">A8</text>
<text x="139.7" y="89.9">GPIO_CHB_P10</text>
<text x="139.7" y="87.4">GPIO_CHB_P9</text>
<text x="139.7" y="84.8">GPIO_CHB_P8</text>
<text x="139.7" y="92.4">GPIO_CHB_P11</text>
<text x="139.7" y="95">GPIO_CHB_P12</text>
<text x="205.7" y="95">GPIO_CHB_A1</text>
<text x="205.7" y="92.4">GPIO_CHB_A0</text>
<text x="139.7" y="100.1">GPIO_CHB_P14</text>
<text x="139.7" y="97.5">GPIO_CHB_P13</text>
<text x="205.7" y="97.5">GPIO_CHB_A2</text>
<text x="139.7" y="102.6">GPIO_CHB_P15</text>
<text x="107.9" y="116.6">GPIO_CHB_P15</text>
<text x="107.9" y="119.1">GPIO_CHB_P14</text>
<text x="107.9" y="124.2">GPIO_CHB_P12</text>
<text x="107.9" y="121.7">GPIO_CHB_P13</text>
<text x="107.9" y="129.3">GPIO_CHB_P10</text>
<text x="107.9" y="131.8">GPIO_CHB_P21</text>
<text x="107.9" y="126.7">GPIO_CHB_P11</text>
<text x="107.9" y="134.4">GPIO_CHB_P20</text>
<text x="107.9" y="167.4">GPIO_CHB_P18</text>
<text x="107.9" y="164.8">GPIO_CHB_P19</text>
<text x="107.9" y="172.5">GPIO_CHB_P16</text>
<text x="107.9" y="169.9">GPIO_CHB_P17</text>
<text x="107.9" y="177.5">GPIO_CHB_A0</text>
<text x="107.9" y="175">GPIO_CHB_P22</text>
<text x="107.9" y="182.6">GPIO_CHB_A2</text>
<text x="107.9" y="180.1">GPIO_CHB_A1</text>
</g>
<text font-size="1.3" fill="#000084" x="20" y="64.5">A[23..0]</text>
</svg>
